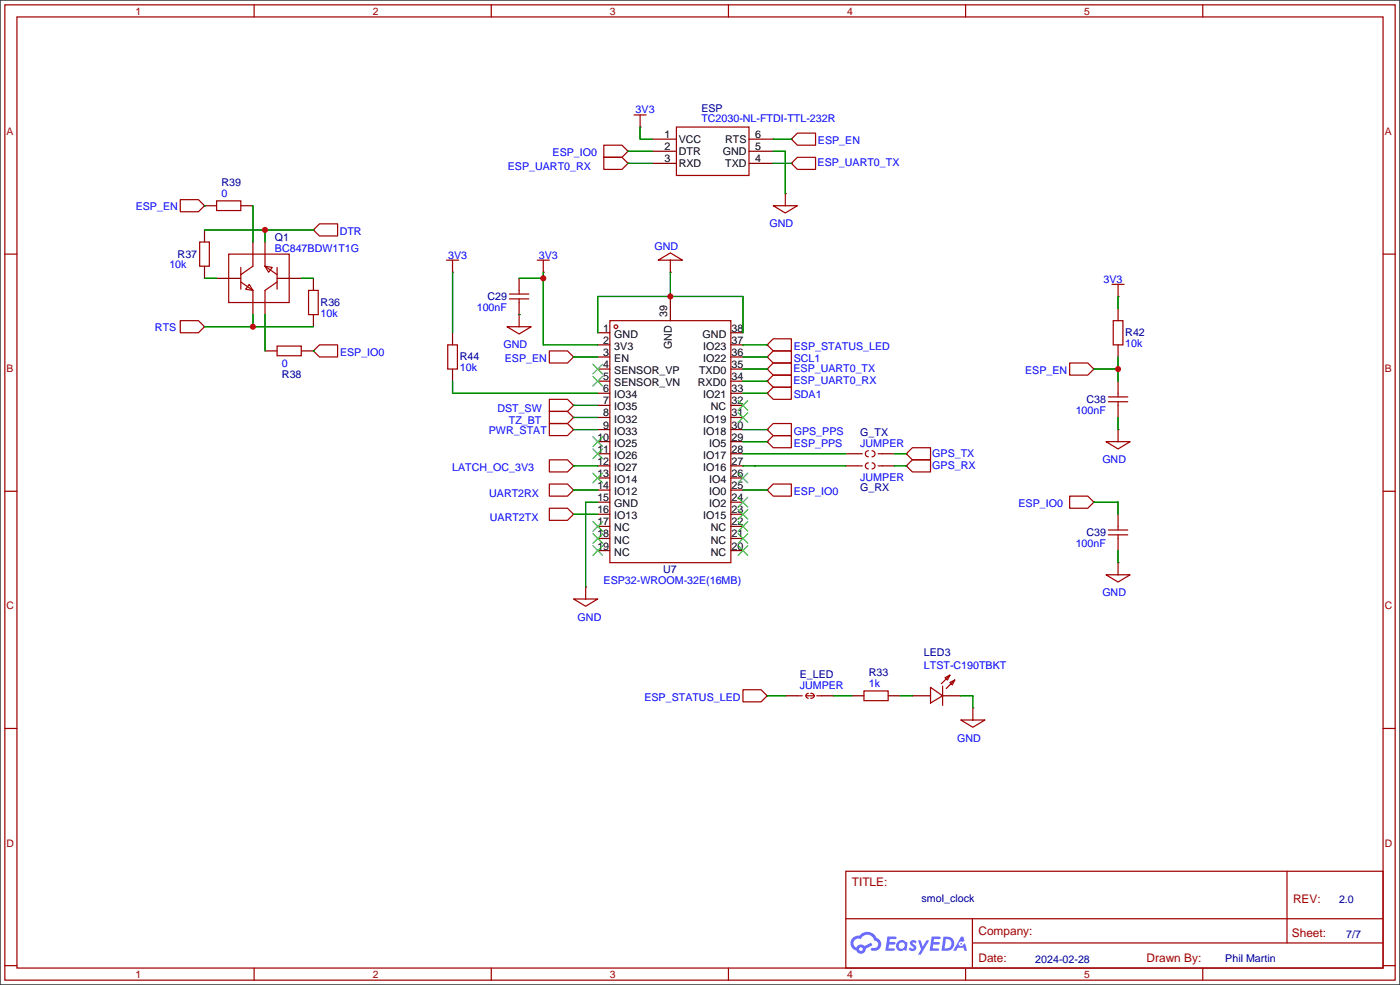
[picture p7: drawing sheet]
<svg xmlns="http://www.w3.org/2000/svg" width="294mm" height="207mm" viewBox="0 0 294 207" stroke-linecap="round" stroke-linejoin="round" font-family="sans-serif">
<path d="M0 0h293.9v206.8h-293.9z" fill="#fff" stroke="#000" stroke-width=".25"/>
<g fill="none" stroke="#a10000" stroke-width=".25">
<path d="M1 1h291.9v204.7h-291.9zM3.6 3.6h286.7v199.6h-286.7zM53.3 1v2.6M103.1 1v2.6M152.9 1v2.6M202.7 1v2.6M252.5 1v2.6M1 53.3h2.6M290.3 53.3h2.6M1 103.1h2.6M290.3 103.1h2.6M1 152.9h2.6"/>
<path d="M290.3 152.9h2.6M177.5 182.9h112.8v20.3h-112.8zM177.6 192.8h112.6M204.1 197.9h86.1M204.1 192.8v10.2M270.2 182.9v15M1 202.7h2.6M53.3 203.2v2.5M103.1 203.2v2.5M152.9 203.2v2.5M202.7 203.2v2.5M252.5 203.2v2.5"/>
<path d="M290.3 202.7h2.6"/>
</g>
<g fill="#5487ff">
<path d="M191.2 197.5l.5-.2 .4 .1 .3 .3-.2 .4a.33 .33 0 0 0-.3-.3 .33 .33 0 0 0-.4 .1l.1 .1a.86 .86 0 0 1 .7 .7 .86 .86 0 0 1-.3 .8l-.7 .1-.6-.4 .4-.4 .5 .3 .2-.1v-.2a.88 .88 0 0 1-.6-1.3z"/>
<path d="M192.7 197.4h.6l.4 1.3 .8-1.3h.6l-1.8 3h-.6l.6-1.1z"/>
<path d="M186.3 196.6h1.6l.3 .1-.1 .4h-1.3l-.1 .6h1.1l.2 .3-.3 .3h-1.1l-.1 .8h1.2l.1 .2-.1 .2-1.8 .1z"/>
<path d="M195.6 196.6h1.6l.2 .1v.4h-1.3l-.1 .6h1.1l.2 .3-.3 .3h-1.1l-.1 .8h1.2l.1 .2-.1 .2-1.9 .1z"/>
<path d="M201.7 196.6h.5l.3 .9-.5 .2a.5 .5 0 0 0-.7 .2 .5 .5 0 0 0 .3 .7 .5 .5 0 0 0 .6-.4l.4-.2 .4 1.6h-.6l-.1-.7h-1.2l-.4 .7h-.6z"/>
<path d="M198 196.6l-.4 3h1a1.51 1.51 0 0 0 1.7-1.5 1.51 1.51 0 0 0-1.8-1.5zM198.6 197.1a1.02 1.02 0 0 1 1.1 1.2 1.02 1.02 0 0 1-1.4 .8z"/>
<path d="M188.5 197.6a1.11 1.11 0 0 0-.3 1.6 1.11 1.11 0 0 0 1.6 .2l.5 .2 .2-1.7-.4-.2a1.02 1.02 0 0 0-1.6-.1zM188.6 198.5a.67 .67 0 0 1 1.3 0 .67 .67 0 0 1-1.3 0z"/>
<path d="M179 196.9a1.58 1.58 0 0 0 .8 2.6 1.01 1.01 0 0 0 1.1 .7 1.01 1.01 0 0 0 .8-1.1l1.4-.7-.3-.5-1.3 .7a1.03 1.03 0 0 0-1.7 .3 1 1 0 0 1-.5-1.4 1 1 0 0 1 1.4-.3 1.49 1.49 0 0 1 1.5-1 1.49 1.49 0 0 1 1.4 1.2 .82 .82 0 0 1 .7 1.1 .82 .82 0 0 1-1.2 .5l-.3 .1v.3a1.4 1.4 0 0 0 2-.6 1.4 1.4 0 0 0-.8-1.9 2.19 2.19 0 0 0-3.7-.5l-.8 .1zM180.3 199.2a.4 .4 0 0 1 .8 0 .4 .4 0 0 1-.8 0z"/>
<circle cx="201.8" cy="198.1" r=".19"/>
</g>
<g fill="none" stroke="#a10000" stroke-width=".25">
<path d="M126.7 33h3.9l1.2 1.3-1.2 1.3h-3.9zM126.7 30.5h3.9l1.2 1.3-1.2 1.2h-3.9zM133.1 24.1h2.5M134.4 24.1v2.6M142 26.7h15.2v10.1h-15.2zM166.1 34.3l1.3-1.3h3.8v2.6h-3.8zM166.1 29.2l1.3-1.3h3.8v2.6h-3.8zM37.8 41.9h3.9l1.2 1.3-1.2 1.3h-3.9zM41.9 50.8h2v5.1h-2zM45.5 42.2h5v2h-5zM48 53.3h12.7v10.2h-12.7zM50.5 59.2l2.6 1.8"/>
<path d="M50.5 56.1v4.6M52.3 59.7l.8 1.3-1.5-.3zM53.1 55.9l-2.6 1.8M55.6 55.9l1.5 .2-.7 1.1zM55.6 55.9l2.6 1.8M58.2 59.2l-2.6 1.8M58.2 56.1v4.6M67.1 47h3.8v2.5h-3.8l-1.3-1.2zM93.7 54.6h2.6M95 54.6v2.6M112.8 54.6h2.5M114 54.6v2.6"/>
<path d="M138.2 54.6l2.5-1.5 2.6 1.5zM140.7 54.6v2.6M162.3 43.2h5.1l-2.6 1.5zM164.8 40.6v2.6M233.4 59.7h2.6M234.7 59.7v2.5M37.8 67.3h3.9l1.2 1.3-1.2 1.3h-3.9zM58.2 72.6h5v2.1h-5zM64.8 61h2v5h-2zM65.8 73.7l1.3-1.3h3.8v2.5h-3.8zM94 72.4h2v5.1h-2zM106.4 68.6h5.1l-2.5 1.5z"/>
<path d="M106.9 62.7h4.1M106.9 61.7h4.1M109 61v.7M109 62.7v.8M109 66v2.6M115.3 73.7h3.8l1.3 1.2-1.3 1.3h-3.8zM128 67.3h25.4v50.8h-25.4zM161 77.5l1.3-1.3h3.8v2.5h-3.8zM162.3 71.1h3.8v2.6h-3.8l-1.3-1.3zM162.3 78.7h3.8v2.6h-3.8l-1.3-1.3zM162.3 73.7h3.8v2.5h-3.8l-1.3-1.3zM224.5 76.2h3.8l1.3 1.3-1.3 1.2h-3.8z"/>
<path d="M233.7 67.3h2v5.1h-2zM115.3 86.4h3.8l1.3 1.2-1.3 1.3h-3.8zM115.3 88.9h3.8l1.3 1.3-1.3 1.2h-3.8zM115.3 83.8h3.8l1.3 1.3-1.3 1.3h-3.8zM115.3 96.5h3.8l1.3 1.3-1.3 1.3h-3.8zM161 90.2l1.3-1.3h3.8v2.5h-3.8zM162.3 81.3h3.8v2.5h-3.8l-1.3-1.2zM162.3 91.4h3.8v2.6h-3.8l-1.3-1.3zM180.1 95.3h.9M180.1 97.8h.9M182.3 94.6a.64 .64 0 0 0-.7 .7 .64 .64 0 0 0 .7 .6M182.3 97.2a.64 .64 0 0 0-.7 .6 .64 .64 0 0 0 .7 .6"/>
<path d="M183 94.6a.64 .64 0 0 1 .7 .7 .64 .64 0 0 1-.7 .6M183 97.2a.64 .64 0 0 1 .7 .6 .64 .64 0 0 1-.7 .6M184.3 95.3h.9M184.3 97.8h.9M191.5 94h3.8v2.5h-3.8l-1.3-1.2zM191.5 96.5h3.8v2.6h-3.8l-1.3-1.3zM232.2 92.7h5l-2.5 1.5zM232.7 84.3h4M232.7 83.3h4M234.7 82.6v.7M234.7 84.3v.8M234.7 90.2v2.5"/>
<path d="M115.3 101.6h3.8l1.3 1.3-1.3 1.2h-3.8zM115.3 106.7h3.8l1.3 1.3-1.3 1.2h-3.8zM161 102.9l1.3-1.3h3.8v2.5h-3.8zM224.5 104.1h3.8l1.3 1.3-1.3 1.3h-3.8zM232.7 112.3h4M232.7 111.3h4M234.7 110.5v.8M234.7 112.3v.7M234.7 118.1v2.6M120.4 125.7h5.1l-2.6 1.6zM122.9 123.2v2.5M232.2 120.7h5l-2.5 1.5z"/>
<path d="M156 144.8h3.8l1.2 1.3-1.2 1.2h-3.8zM167.4 146.1h1M169.2 146.1h1.7M169.7 145.5a.51 .51 0 0 0-.5 .6 .51 .51 0 0 0 .5 .5M170.2 145.5a.65 .65 0 0 1 .7 .6M170.9 146.1a.65 .65 0 0 1-.7 .5M171.4 146.1h1.1M181.4 145h5v2.1h-5zM195.3 144.3l2.6 1.8-2.6 1.5zM197.9 144v4.1M198.4 142.2l1-.5-.5 1zM199.4 143.3l1-.6-.5 1.1z"/>
<path d="M199.4 141.7l-1.8 1.8M200.4 142.7l-1.8 1.8M201.7 151.1h5.1l-2.6 1.6zM204.2 148.6v2.5"/>
<circle cx="129.3" cy="68.6" r=".38"/>
</g>
<g fill="none" stroke="#870000" stroke-width=".25">
<path d="M131.8 34.3h.1M131.8 31.8h.1M134.4 26.7h.1M136.9 29.2h5.1M136.9 31.8h5.1M136.9 34.3h5.1M157.2 29.2h5.1M157.2 31.8h5.1M157.2 34.3h5.1M166.1 34.3h.1M166.1 29.2h.1M42.9 43.2h.1"/>
<path d="M42.9 43.2h2.6M42.9 48.3v2.5M42.9 55.9v2.5M45.5 58.4h5M50.5 43.2h2.6M53.1 50.8v5.1M55.6 50.8v5.1M58.2 58.4h5M65.8 48.3h.1M65.8 58.4v2.6M95 57.2h.1M109 58.4v2.6"/>
<path d="M114 57.2h.1M140.7 57.2h.1M164.8 40.6h.1M42.9 68.6h.1M53.1 61v5M55.6 73.7h2.6M55.6 61v5M63.2 73.7h2.6M65.8 73.7h.1M65.8 66v2.6M95 69.9v2.5M95 77.5v2.5"/>
<path d="M109 66h.1M109 63.5v2.5M120.4 74.9h.1M125.5 69.9h2.5M125.5 72.4h2.5M125.5 74.9h2.5M125.5 77.5h2.5M140.7 62.2v5.1M153.4 69.9h2.6M153.4 72.4h2.6M153.4 74.9h2.6M153.4 77.5h2.6"/>
<path d="M161 72.4h.1M161 77.5h.1M161 74.9h.1M229.6 77.5h.1M234.7 62.2h.1M234.7 64.8v2.5M234.7 72.4v2.5M120.4 87.6h.1M120.4 90.2h.1M120.4 85.1h.1M120.4 97.8h.1M125.5 80h2.5"/>
<path d="M125.5 82.6h2.5M125.5 85.1h2.5M125.5 87.6h2.5M125.5 90.2h2.5M125.5 92.7h2.5M125.5 95.3h2.5M125.5 97.8h2.5M153.4 80h2.6M153.4 82.6h2.6M153.4 85.1h2.6M153.4 87.6h2.6M153.4 90.2h2.6"/>
<path d="M153.4 92.7h2.6M153.4 95.3h2.6M153.4 97.8h2.6M161 80h.1M161 82.6h.1M161 90.2h.1M161 92.7h.1M177.5 95.3h2.5M177.5 97.8h2.5M185.2 95.3h2.5M185.2 97.8h2.5M190.2 95.3h.1"/>
<path d="M190.2 97.8h.1M234.7 90.2h.1M234.7 80v2.6M234.7 85.1v2.5M120.4 102.9h.1M120.4 108h.1M125.5 100.3h2.5M125.5 102.9h2.5M125.5 105.4h2.5M125.5 108h2.5M125.5 110.5h2.5M125.5 113h2.5"/>
<path d="M125.5 115.6h2.5M153.4 100.3h2.6M153.4 102.9h2.6M153.4 105.4h2.6M153.4 108h2.6M153.4 110.5h2.6M153.4 113h2.6M153.4 115.6h2.6M161 102.9h.1M229.6 105.4h.1M234.7 118.1h.1M234.7 108v2.5"/>
<path d="M234.7 113v2.6M122.9 123.2h.1M161 146.1h.1M164.8 146.1h2.6M172.5 146.1h2.5M178.8 146.1h2.6M186.4 146.1h2.6M191.5 146.1h3.8M197.9 146.1h3.8M204.2 148.6h.1"/>
</g>
<g fill="none" stroke="#3c3" stroke-width=".25">
<path d="M124.5 76.5l2 2M124.5 79l2 2M126.5 76.5l-2 2M126.5 79l-2 2M124.5 91.7l2 2M124.5 94.2l2 2.1M124.5 99.3l2 2M126.5 91.7l-2 2M126.5 94.2l-2 2.1M126.5 99.3l-2 2M154.9 99.3l2.1 2M154.9 86.6l2.1 2"/>
<path d="M154.9 84.1l2.1 2M157 84.1l-2.1 2M157 99.3l-2.1 2M157 86.6l-2.1 2M124.5 109.5l2 2M124.5 112l2 2M124.5 114.6l2 2M126.5 109.5l-2 2M126.5 112l-2 2M126.5 114.6l-2 2M154.9 114.6l2.1 2M154.9 112l2.1 2"/>
<path d="M154.9 109.5l2.1 2M154.9 106.9l2.1 2.1M154.9 104.4l2.1 2M157 114.6l-2.1 2M157 112l-2.1 2M157 109.5l-2.1 2M157 106.9l-2.1 2.1M157 104.4l-2.1 2"/>
</g>
<g fill="none" stroke="#008700" stroke-width=".25">
<path d="M131.8 34.3h5.1M131.8 31.8h5.1M134.4 26.7v2.5h2.5M162.3 34.3h3.8M162.3 29.2h3.8M162.3 31.8h2.5v8.8M42.9 43.2h.1M42.9 58.4h2.6M42.9 48.3h22.9M53.1 43.2v7.6M55.6 48.3v2.5M63.2 58.4h2.6"/>
<path d="M95 57.2v12.7M109 58.4h5M114 57.2v15.2h11.5M140.7 57.2v5M42.9 68.6h22.9M53.1 66v2.6M55.6 66v7.7M65.8 73.7h.1M109 66h.1M120.4 74.9h5.1M125.5 69.9v-7.7h30.5v7.7M156 77.5h5"/>
<path d="M156 74.9h5M156 72.4h5M229.6 77.5h5.1M234.7 62.2v2.6M234.7 74.9v5.1M95 80v2.6h30.5M120.4 97.8h5.1M120.4 90.2h5.1M120.4 85.1h5.1M120.4 87.6h5.1M156 80h5M156 82.6h5"/>
<path d="M156 97.8h21.5M156 95.3h21.5M156 90.2h5M156 92.7h5M187.7 97.8h2.5M187.7 95.3h2.5M234.7 87.6v2.6M120.4 102.9h5.1M120.4 108h5.1M125.5 105.4h-2.6v17.8M156 102.9h5M229.6 105.4h5.1v2.6"/>
<path d="M234.7 115.6v2.5M161 146.1h3.8M175 146.1h3.8M189 146.1h2.5M201.7 146.1h2.5v2.5"/>
</g>
<g fill="#c00">
<circle cx="140.7" cy="62.2" r=".63"/>
<circle cx="114" cy="58.4" r=".63"/>
<circle cx="234.7" cy="77.5" r=".63"/>
<circle cx="55.6" cy="48.3" r=".63"/>
<circle cx="53.1" cy="68.6" r=".63"/>
</g>
<g font-size="2.5" fill="#a00000">
<text x="178.8" y="186.1">TITLE:</text>
<text x="271.4" y="189.4">REV:</text>
<text x="205.4" y="196.3">Company:</text>
<text x="271.2" y="196.7">Sheet:</text>
<text x="205.4" y="201.8">Date:</text>
<text x="240.7" y="201.9">Drawn By:</text>
</g>
<g font-size="2.2" fill="#a00000">
<text x="28.4" y="3.1">1</text>
<text x="78.2" y="3.1">2</text>
<text x="128" y="3.1">3</text>
<text x="177.8" y="3.1">4</text>
<text x="227.6" y="3.1">5</text>
<text x="1.4" y="28.4">A</text>
<text x="290.7" y="28.4">A</text>
<text x="1.4" y="78.1">B</text>
<text x="290.7" y="78.1">B</text>
<text x="1.4" y="127.9">C</text>
<text x="290.7" y="127.9">C</text>
<text x="1.4" y="177.7">D</text>
<text x="290.7" y="177.7">D</text>
<text x="28.4" y="205.3">1</text>
<text x="78.2" y="205.3">2</text>
<text x="128" y="205.3">3</text>
<text x="177.8" y="205.3">4</text>
<text x="227.6" y="205.3">5</text>
</g>
<g font-size="2.2" fill="#00f">
<text x="133.4" y="23.8">3V3</text>
<text x="147.2" y="25.7">TC2030-NL-FTDI-TTL-232R</text>
<text x="106.6" y="35.7">ESP_UART0_RX</text>
<text x="116" y="32.8">ESP_IO0</text>
<text x="171.6" y="34.9">ESP_UART0_TX</text>
<text x="171.7" y="30.3">ESP_EN</text>
<text x="46.5" y="41.3">0</text>
<text x="28.5" y="44.2">ESP_EN</text>
<text x="161.5" y="47.7">GND</text>
<text x="57.7" y="52.8">BC847BDW1T1G</text>
<text x="71.3" y="49.4">DTR</text>
<text x="137.4" y="52.4">GND</text>
<text x="35.5" y="56.3">10k</text>
<text x="94.1" y="54.3">3V3</text>
<text x="113.1" y="54.3">3V3</text>
<text x="231.6" y="59.4">3V3</text>
<text x="100.1" y="65.2">100nF</text>
<text x="32.5" y="69.6">RTS</text>
<text x="67.3" y="66.5">10k</text>
<text x="59.2" y="77.1">0</text>
<text x="71.4" y="74.7">ESP_IO0</text>
<text x="96.5" y="77.9">10k</text>
<text x="105.7" y="73.1">GND</text>
<text x="106" y="76">ESP_EN</text>
<text x="166.6" y="73.5">ESP_STATUS_LED</text>
<text x="166.6" y="76">SCL1</text>
<text x="236.2" y="72.8">10k</text>
<text x="166.5" y="78.1">ESP_UART0_TX</text>
<text x="166.5" y="80.7">ESP_UART0_RX</text>
<text x="166.6" y="83.6">SDA1</text>
<text x="215.2" y="78.5">ESP_EN</text>
<text x="104.4" y="86.5">DST_SW</text>
<text x="106.8" y="89">TZ_BT</text>
<text x="225.8" y="86.8">100nF</text>
<text x="102.6" y="91.2">PWR_STAT</text>
<text x="166.6" y="91.2">GPS_PPS</text>
<text x="166.6" y="93.8">ESP_PPS</text>
<text x="180.6" y="93.8">JUMPER</text>
<text x="94.9" y="98.8">LATCH_OC_3V3</text>
<text x="180.6" y="100.9">JUMPER</text>
<text x="195.7" y="96">GPS_TX</text>
<text x="195.7" y="98.5">GPS_RX</text>
<text x="231.4" y="97.3">GND</text>
<text x="102.7" y="104.3">UART2RX</text>
<text x="166.6" y="103.9">ESP_IO0</text>
<text x="213.8" y="106.4">ESP_IO0</text>
<text x="102.8" y="109.4">UART2TX</text>
<text x="225.8" y="114.8">100nF</text>
<text x="126.7" y="122.6">ESP32-WROOM-32E(16MB)</text>
<text x="231.4" y="125.2">GND</text>
<text x="121.3" y="130.3">GND</text>
<text x="193.9" y="140.4">LTST-C190TBKT</text>
<text x="135.3" y="147.1">ESP_STATUS_LED</text>
<text x="167.9" y="144.7">JUMPER</text>
<text x="182.4" y="144.2">1k</text>
<text x="200.9" y="155.7">GND</text>
</g>
<g font-size="2.2" fill="#000080">
<text x="147.2" y="23.4">ESP</text>
<text x="46.5" y="39">R39</text>
<text x="57.7" y="50.5">Q1</text>
<text x="37.3" y="54.1">R37</text>
<text x="67.3" y="64.2">R36</text>
<text x="102.3" y="63">C29</text>
<text x="236.2" y="70.6">R42</text>
<text x="96.5" y="75.7">R44</text>
<text x="59.2" y="79.4">R38</text>
<text x="228" y="84.5">C38</text>
<text x="180.6" y="91.5">G_TX</text>
<text x="180.6" y="103.1">G_RX</text>
<text x="228" y="112.5">C39</text>
<text x="139.2" y="120.2">U7</text>
<text x="193.9" y="137.6">LED3</text>
<text x="167.9" y="142.4">E_LED</text>
<text x="182.4" y="141.9">R33</text>
<text x="193.5" y="189.4">smol_clock</text>
<text x="281.1" y="189.5">2.0</text>
<text x="282.6" y="197">7/7</text>
<text x="217.3" y="202">2024-02-28</text>
<text x="257.2" y="202">Phil Martin</text>
</g>
<g font-size="2.2">
<text x="139.5" y="29">1</text>
<text x="158.5" y="29">6</text>
<text x="139.5" y="34.1">3</text>
<text x="139.5" y="31.5">2</text>
<text x="142.5" y="35.1">RXD</text>
<text x="142.5" y="32.6">DTR</text>
<text x="142.5" y="30">VCC</text>
<text x="151.7" y="32.6">GND</text>
<text x="152.2" y="30">RTS</text>
<text x="152.2" y="35.1">TXD</text>
<text x="158.5" y="31.5">5</text>
<text x="158.5" y="34.1">4</text>
<text x="126.6" y="69.6">1</text>
<text x="129" y="70.9">GND</text>
<text x="140" y="66.5" transform="rotate(-90 140 66.5)">39</text>
<text x="147.5" y="70.9">GND</text>
<text x="153.5" y="69.6">38</text>
<text x="126.6" y="72.2">2</text>
<text x="126.6" y="74.7">3</text>
<text x="126.6" y="77.3">4</text>
<text x="129" y="73.4">3V3</text>
<text x="129" y="76">EN</text>
<text x="141" y="73.3" transform="rotate(-90 141 73.3)">GND</text>
<text x="147.6" y="76">IO22</text>
<text x="147.6" y="73.4">IO23</text>
<text x="153.5" y="77.3">35</text>
<text x="153.5" y="74.7">36</text>
<text x="153.5" y="72.2">37</text>
<text x="126.6" y="79.8">5</text>
<text x="126.6" y="82.3">6</text>
<text x="129" y="78.5">SENSOR_VP</text>
<text x="129" y="81.1">SENSOR_VN</text>
<text x="129" y="83.6">IO34</text>
<text x="146.5" y="81.1">RXD0</text>
<text x="146.7" y="78.5">TXD0</text>
<text x="147.6" y="83.6">IO21</text>
<text x="153.5" y="82.3">33</text>
<text x="153.5" y="79.8">34</text>
<text x="126.6" y="84.9">7</text>
<text x="126.6" y="87.4">8</text>
<text x="126.6" y="90">9</text>
<text x="129" y="86.1">IO35</text>
<text x="129" y="88.7">IO32</text>
<text x="147.6" y="88.7">IO19</text>
<text x="149.2" y="86.1">NC</text>
<text x="153.5" y="90">30</text>
<text x="153.5" y="87.4">31</text>
<text x="153.5" y="84.9">32</text>
<text x="125.4" y="92.5">10</text>
<text x="125.4" y="95">11</text>
<text x="129" y="91.2">IO33</text>
<text x="129" y="93.8">IO25</text>
<text x="147.6" y="91.2">IO18</text>
<text x="148.9" y="93.8">IO5</text>
<text x="153.5" y="95">28</text>
<text x="153.5" y="92.5">29</text>
<text x="125.4" y="97.6">12</text>
<text x="125.4" y="100.1">13</text>
<text x="129" y="96.3">IO26</text>
<text x="129" y="98.8">IO27</text>
<text x="129" y="101.4">IO14</text>
<text x="147.6" y="98.8">IO16</text>
<text x="147.6" y="96.3">IO17</text>
<text x="148.9" y="101.4">IO4</text>
<text x="153.5" y="100.1">26</text>
<text x="153.5" y="97.6">27</text>
<text x="125.4" y="102.7">14</text>
<text x="125.4" y="105.2">15</text>
<text x="125.4" y="107.7">16</text>
<text x="129" y="103.9">IO12</text>
<text x="129" y="106.5">GND</text>
<text x="148.9" y="106.5">IO2</text>
<text x="148.9" y="103.9">IO0</text>
<text x="153.5" y="107.7">23</text>
<text x="153.5" y="105.2">24</text>
<text x="153.5" y="102.7">25</text>
<text x="125.4" y="110.3">17</text>
<text x="125.4" y="112.8">18</text>
<text x="129" y="109">IO13</text>
<text x="129" y="111.5">NC</text>
<text x="147.6" y="109">IO15</text>
<text x="149.2" y="111.5">NC</text>
<text x="153.5" y="112.8">21</text>
<text x="153.5" y="110.3">22</text>
<text x="125.4" y="115.4">19</text>
<text x="129" y="114.1">NC</text>
<text x="129" y="116.6">NC</text>
<text x="149.2" y="116.6">NC</text>
<text x="149.2" y="114.1">NC</text>
<text x="153.5" y="115.4">20</text>
</g>
</svg>
